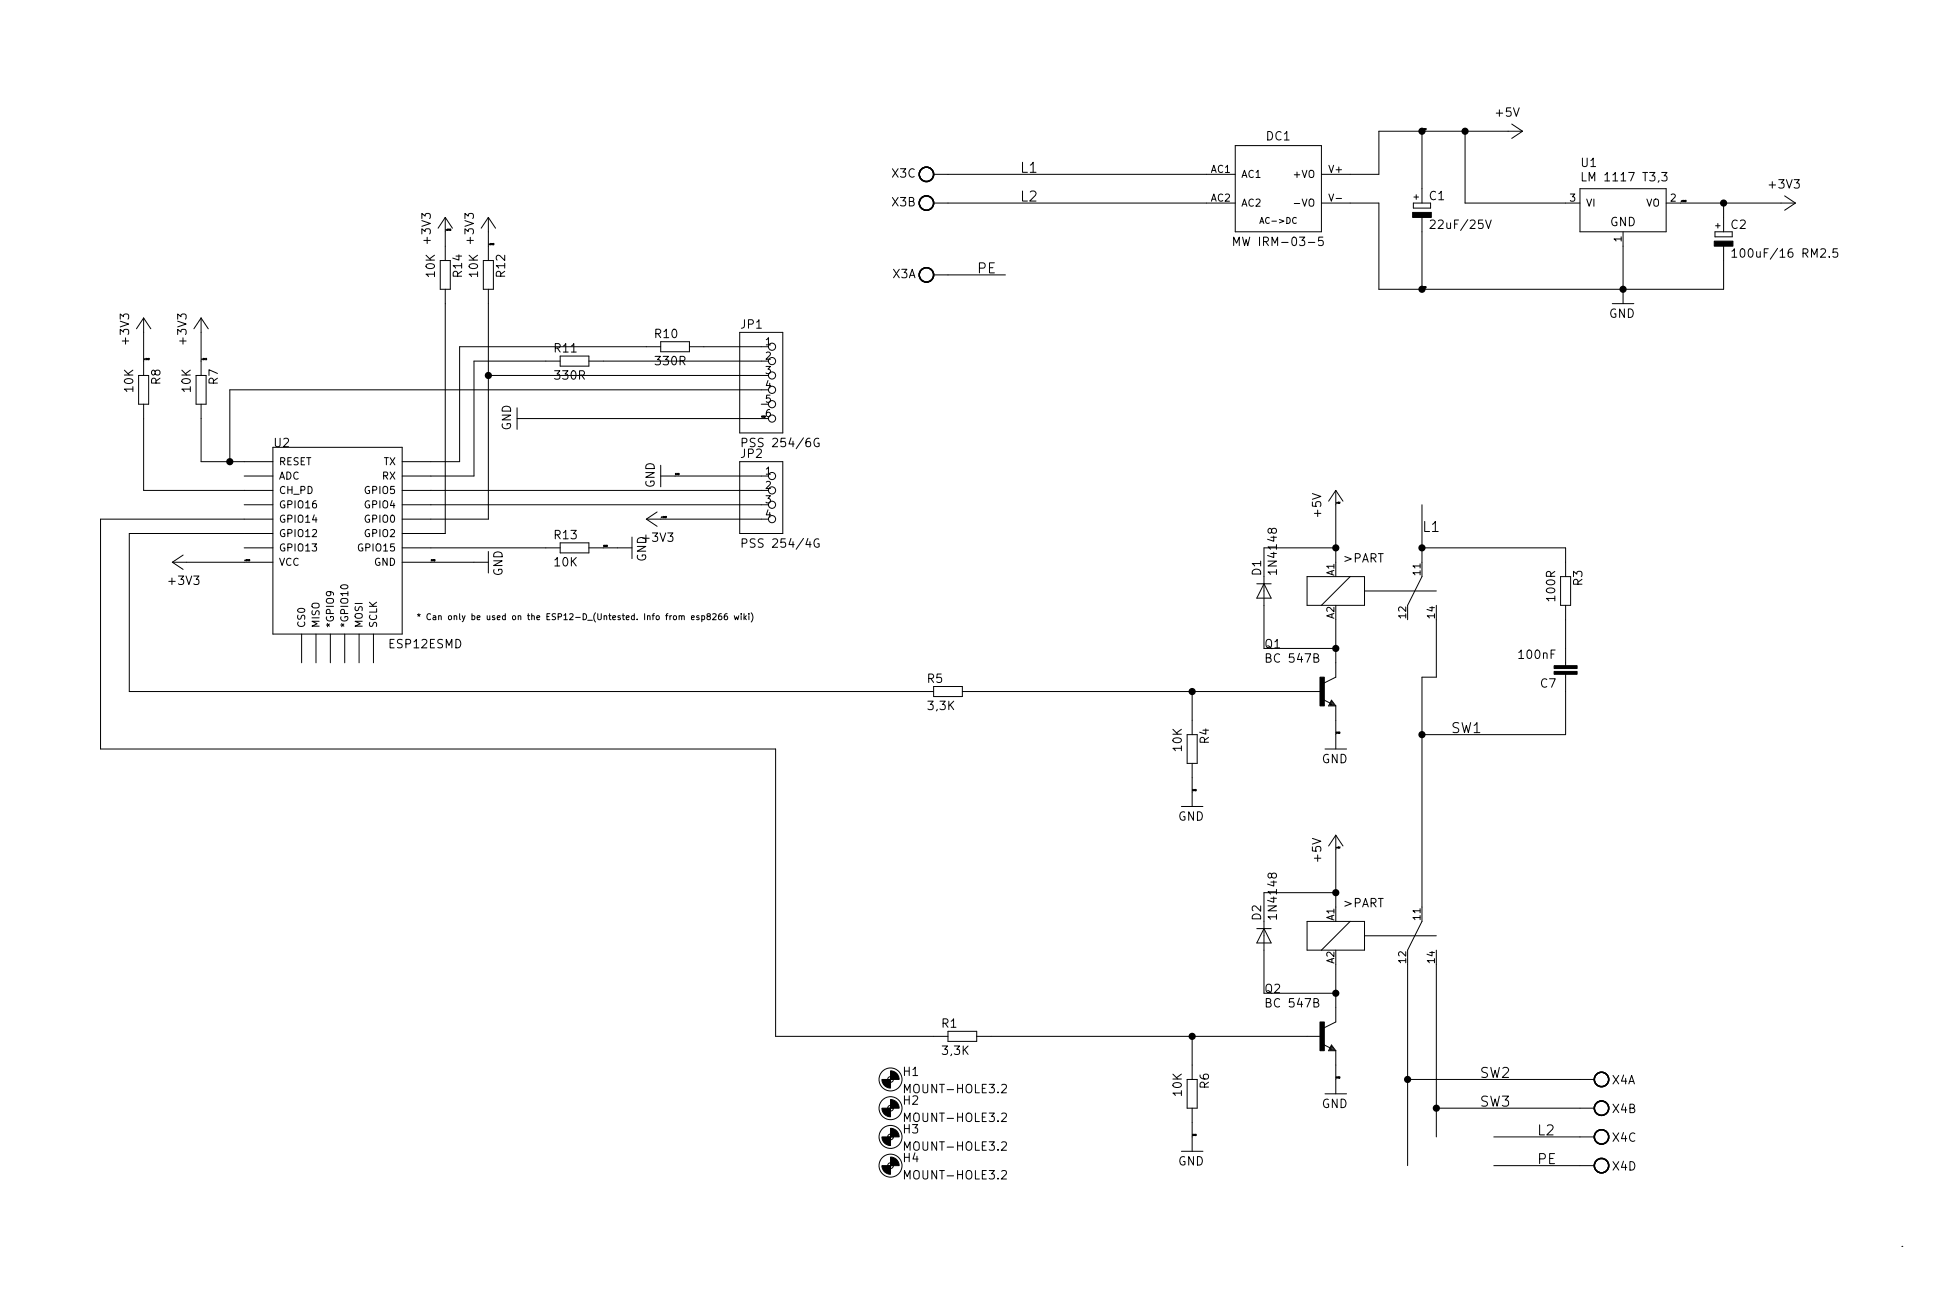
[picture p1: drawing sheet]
<svg xmlns="http://www.w3.org/2000/svg" width="346mm" height="230mm" viewBox="0 0 346 230" stroke-linecap="round" stroke-linejoin="round" font-family="sans-serif">
<g fill="none" stroke="#000" stroke-width=".18">
<path d="M78.7 38.4l-1.2 1.9M78.7 38.4l1.3 1.9M78.7 38.4v7.7M86.4 38.4v7.7M86.4 38.4l-1.3 1.9M86.4 38.4l1.2 1.9M165.1 35.9h53.3M165.1 30.8h53.3M218.4 25.7h15.3v15.3h-15.3zM228.9 36h.9M233.7 35.9h10.1v15.2h61v-7.6M249.9 35.9h3.1v.9h-3.1z"/>
<path d="M251.5 23.2v12.7M251.5 38.4v12.7M252 22.7l.1 .3 .1-.3M252.9 39.1l.3-.2h.3l.3 .4-.9 1.1h.9M259.1 23.2v12.7h20.3M262.7 38.9l.5 1.5 .5-1.5M267.3 21.9l1.9 1.3M269.2 23.2h-25.4v7.6h-10.1M269.2 23.2l-1.9 1.3M279.4 33.4h15.2v7.6h-15.2zM279.8 30.5v1.5h.7M293.9 30.5h.9l-.5 .6 .4 .1v.7l-.2 .1-.6-.1"/>
<path d="M294.6 35.9h22.9M298 35.4h.2l-.1 .1v.2l-.1-.1M304.8 35.9v5.1M315.6 34.6l1.9 1.3M317.5 35.9l-1.9 1.3M25.4 56.2v10.2M25.4 56.2l-1.3 1.9M25.4 56.2l1.3 1.9M35.6 56.2v10.2M35.6 56.2l-1.3 1.9M35.6 56.2l1.2 1.9M77.9 46.1h1.7v5h-1.7z"/>
<path d="M78.7 51.1v43.2h-7.6M79.6 40.5h.1l-.1 .1 .1 .2-.1-.1M85.5 46.1h1.7v5h-1.7zM86.4 51.1v40.7h-15.3M87.2 43h.2l-.2 .1 .1 .2h-.1M130.8 58.8h7.6v17.7h-7.6zM165.1 48.6h12.7M218.2 43.4v-1.5l.5 1.1 .5-1.1v1.5M233.9 41.9h-.7l-.1 .7 .2-.1 .6 .1 .1 .2-.1 .5-.2 .1-.6-.1M285.1 53.7h3.8M287 41v12.7M303.3 41h3v.9h-3z"/>
<path d="M306.3 44.4l.4-.4v1.5M306.3 45.5h.8M324.9 44h-.7l-.1 .7 .2-.1h.5l.2 .2-.1 .6-.2 .1-.6-.1M24.5 66.4h1.8v5.1h-1.8zM25.4 71.5v15.2h22.9M26.2 63.4h.2l-.1 .1 .1 .1h-.2M34.7 66.4h1.7v5.1h-1.7zM35.6 71.5v10.1h12.7M36.4 63.4h.2l-.2 .1 .1 .1h-.1M48.3 79.1h22.8v33h-22.8zM86.4 66.4h49.5M91.4 72.1v3.8"/>
<path d="M91.4 74h44.5M99.1 63.8h-15.3v20.4h-12.7M99.1 63h5v1.7h-5zM104.1 63.8h31.8M116.8 61.3h-35.5v20.3h-10.2M116.8 60.4h5.1v1.8h-5.1zM121.9 61.3h14M131.2 78.3l.8-.1 .1-.2-.1-.4-.2-.1h-.6v1.5M134.6 71.5h1.3M135.9 68.9h-95.3v12.7M144.8 77.6a.73 .73 0 0 0-.9 .5 .73 .73 0 0 0 .5 .9l.5-.1v-.6h-.3M30.5 99.4h17.8"/>
<path d="M30.5 99.4l1.9 1.3M32.4 98.1l-1.9 1.3M43.2 84.2h5.1M43.2 96.9h5.1M43.2 89.2h5.1M44 98.9h.2l-.1 .1v.2l-.1-.1M48.3 91.8h-30.5v40.6h119.4v50.8h30.4M48.3 94.3h-25.4v28h142.2M71.1 86.7h64.8M71.1 99.4h15.3M71.1 96.9h28M71.1 89.2h64.8"/>
<path d="M86.4 97.5v3.8M99.1 96h5v1.8h-5zM104.1 96.9h7.7M111.8 95v3.8M114.3 91.8h21.6M114.3 91.8l1.9 1.3M116.2 90.5l-1.9 1.3M116.8 84.2h19.1M116.8 82.3v3.8M117.7 91.3h.1l-.1 .1 .1 .2-.1-.1M130.8 81.6h7.6v12.7h-7.6zM131.2 96h.8l.1-.2-.1-.4-.2-.1h-.6v1.5"/>
<path d="M144.8 95.3a.73 .73 0 0 0-.9 .6 .73 .73 0 0 0 .5 .9l.5-.2v-.5h-.3M236.2 86.7l-1.3 1.9M236.2 86.7l1.3 1.9M236.2 86.7v12.7M236.2 96.9h-12.7v17.7h12.7M236.8 88.8l.1 .2 .1-.2M251.5 96.9h25.4v5M251.5 89.2v10.2M53.3 112.1v5.1M55.9 112.1v5.1M58.4 112.1v5.1M60.4 103.5a.68 .68 0 0 1 1.1 .3 .72 .72 0 0 1-1.3-.1z"/>
<path d="M61 112.1v5.1M63.5 112.1v5.1M66 112.1v5.1M73.8 108.6l.3 .1 .2-.1M73.9 109l.2-.3 .1 .3M74.1 108.5v.2M76.1 108.6a.47 .47 0 0 0-.6 .4 .47 .47 0 0 0 .6 .5M76.6 108.9h.4l.1 .7M77.1 109.1l-.5 .2 .1 .3 .4-.1M77.6 109l.4-.1v.7M77.6 108.9v.7M126 108.6l.4-.1 .2 .3-.6 .8h.6"/>
<path d="M127.6 108.5h-.3l-.2 .2v.7l.2 .2 .3-.1v-.5l-.3-.1-.2 .2M128.6 108.5h-.3l-.2 .2v.7l.2 .2 .3-.1v-.5l-.3-.1-.2 .2M129.8 108.9l.2 .7 .3-.5 .2 .5 .2-.7M131.1 108.5v.1M131.1 108.9v.7M131.6 108.5v1.1M131.7 109.2l.3 .4M132 108.9l-.4 .4M132.4 108.5v.1M132.4 108.9v.7M132.8 108.3a1.22 1.22 0 0 1 0 1.7M222.2 103.2h2.6"/>
<path d="M223.5 103.2l1.3 2.6h-2.6zM231.1 101.9h10.2v5.1h-10.2zM236.2 109.6v10.1l-2 1M238.8 101.9l-5.1 5.1M241.3 104.5h12.7M251.5 101.9l-2.6 5.1M254 109.6v10.1h-2.5v40.7M276 101.9h1.7v5.1h-1.7zM276.9 107v10.7M276.9 119.2v10.7h-25.4M165.1 121.4h5.1v1.8h-5.1zM170.2 122.3h63.5"/>
<path d="M209.9 129.9h1.8v5.1h-1.8zM210.8 122.3v7.6M210.8 135v7.6M234 123.7l1.2 .6M234.3 132.4h3.8M235.5 123.8l.7 1h-1.3zM235.5 124.3l.1 .2h-.4l.3-.5 .5 .7h-.8M236.2 124.8v7.6M208.9 142.6h3.8M236.2 147.7v12.7M236.2 147.7l-1.3 1.9M236.2 147.7l1.3 1.9"/>
<path d="M236.2 157.8h-12.7v17.8h12.7M236.8 149.7l.1 .3 .1-.3M222.2 164.2h2.6M223.5 164.2l1.3 2.5h-2.6zM231.1 162.9h10.2v5.1h-10.2zM236.2 170.5v10.2l-2 1M238.8 162.9l-5.1 5.1M241.3 165.4h12.7M248.9 170.5v35.6M251.5 162.9l-2.6 5.1M254 170.5v30.5M157 195.9h1"/>
<path d="M157 190.8h1M157.5 190.3v1M157.5 195.4v1M167.6 182.3h5.1v1.8h-5.1zM172.7 183.2h61M209.9 190.8h1.8v5.1h-1.8zM210.8 183.2v7.6M210.8 195.9v7.6M234 184.6l1.2 .7M234.3 193.4h3.8M235.5 184.7l.7 1.1h-1.3zM235.5 185.3l.1 .2h-.4l.3-.5 .5 .6h-.8"/>
<path d="M236.2 185.8v7.6M248.9 190.8h33M254 195.9h27.9M157 201h1M157 206.1h1M157.5 200.5v1M157.5 205.6v1M208.9 203.5h3.8M264.2 201h17.7M264.2 206.1h17.7M336.3 220.4h.1"/>
<circle cx="136.5" cy="71.5" r=".63"/>
<circle cx="136.5" cy="68.9" r=".63"/>
<circle cx="136.5" cy="74" r=".63"/>
<circle cx="136.5" cy="61.3" r=".63"/>
<circle cx="136.5" cy="63.8" r=".63"/>
<circle cx="136.5" cy="66.4" r=".63"/>
<circle cx="136.5" cy="84.2" r=".63"/>
<circle cx="136.5" cy="86.7" r=".63"/>
<circle cx="136.5" cy="91.8" r=".63"/>
<circle cx="136.5" cy="89.2" r=".63"/>
<circle cx="157.5" cy="190.8" r="2.03"/>
<circle cx="157.5" cy="195.9" r="2.03"/>
<circle cx="157.5" cy="195.9" r=".51"/>
<circle cx="157.5" cy="190.8" r=".51"/>
<circle cx="157.5" cy="201" r="2.03"/>
<circle cx="157.5" cy="206.1" r="2.03"/>
<circle cx="157.5" cy="206.1" r=".51"/>
<circle cx="157.5" cy="201" r=".51"/>
</g>
<g fill="none" stroke="#000" stroke-width=".25">
<circle cx="163.8" cy="35.9" r="1.27"/>
<circle cx="163.8" cy="30.8" r="1.27"/>
<circle cx="163.8" cy="48.6" r="1.27"/>
<circle cx="283.2" cy="190.8" r="1.27"/>
<circle cx="283.2" cy="195.9" r="1.27"/>
<circle cx="283.2" cy="206.1" r="1.27"/>
<circle cx="283.2" cy="201" r="1.27"/>
</g>
<g fill="#000" stroke="#000" stroke-width=".18">
<path d="M249.8 37.6h3.3v.8h-3.3zM303.1 42.6h3.4v.9h-3.4zM274.8 117.7h4.1v.5h-4.1zM274.8 118.7h4.1v.5h-4.1zM233.4 119.7h.8v5.1h-.8zM156 195.9h1.5v1.5a1.56 1.56 0 0 1-1.5-1.5zM156 190.8h1.5v1.6a1.56 1.56 0 0 1-1.5-1.6zM157.5 194.4a1.56 1.56 0 0 1 1.5 1.5h-1.5zM157.5 189.3a1.56 1.56 0 0 1 1.5 1.5h-1.5zM233.4 180.7h.8v5.1h-.8zM156 206.1h1.5v1.5a1.56 1.56 0 0 1-1.5-1.5zM156 201h1.5v1.5a1.56 1.56 0 0 1-1.5-1.5z"/>
<path d="M157.5 204.6a1.56 1.56 0 0 1 1.5 1.5h-1.5zM157.5 199.5a1.56 1.56 0 0 1 1.5 1.5h-1.5z"/>
</g>
<g fill="#000" stroke="#000" stroke-width=".25">
<circle cx="251.5" cy="23.2" r=".51"/>
<circle cx="259.1" cy="23.2" r=".51"/>
<circle cx="304.8" cy="35.9" r=".51"/>
<circle cx="251.5" cy="51.1" r=".51"/>
<circle cx="287" cy="51.1" r=".51"/>
<circle cx="86.4" cy="66.4" r=".51"/>
<circle cx="40.6" cy="81.6" r=".51"/>
<circle cx="236.2" cy="96.9" r=".51"/>
<circle cx="251.5" cy="96.9" r=".51"/>
<circle cx="236.2" cy="114.6" r=".51"/>
<circle cx="210.8" cy="122.3" r=".51"/>
<circle cx="251.5" cy="129.9" r=".51"/>
<circle cx="236.2" cy="157.8" r=".51"/>
<circle cx="236.2" cy="175.6" r=".51"/>
<circle cx="210.8" cy="183.2" r=".51"/>
<circle cx="248.9" cy="190.8" r=".51"/>
<circle cx="254" cy="195.9" r=".51"/>
</g>
<g font-size="2.5">
<text x="180.3" y="35.6">L2</text>
<text x="180.3" y="30.6">L1</text>
<text x="172.7" y="48.3">PE</text>
<text x="251.5" y="94.1">L1</text>
<text x="256.5" y="129.6">SW1</text>
<text x="261.6" y="190.6">SW2</text>
<text x="261.6" y="195.7">SW3</text>
<text x="271.8" y="200.7">L2</text>
<text x="271.8" y="205.8">PE</text>
</g>
<g font-size="2.1">
<text x="264.6" y="20.6">+5V</text>
<text x="224" y="24.8">DC1</text>
<text x="279.7" y="29.5">U1</text>
<text x="157.8" y="31.4">X3C</text>
<text x="252.8" y="35.4">C1</text>
<text x="280.8" y="32.1">LM 1117 T3,3</text>
<text x="313" y="33.3">+3V3</text>
<text x="157.8" y="36.5">X3B</text>
<text x="253.7" y="40.5">22uF/25V</text>
<text x="284.7" y="40">GND</text>
<text x="306.1" y="40.5">C2</text>
<text x="76.2" y="42.9" transform="rotate(-90 76.2 42.9)">+3V3</text>
<text x="83.8" y="42.9" transform="rotate(-90 83.8 42.9)">+3V3</text>
<text x="219.6" y="43.5">MW IRM-03-5</text>
<text x="307.8" y="45.6">100uF/16 RM2.5</text>
<text x="76.9" y="48.9" transform="rotate(-90 76.9 48.9)">10K</text>
<text x="81.7" y="48.9" transform="rotate(-90 81.7 48.9)">R14</text>
<text x="84.5" y="48.9" transform="rotate(-90 84.5 48.9)">10K</text>
<text x="89.3" y="48.9" transform="rotate(-90 89.3 48.9)">R12</text>
<text x="157.9" y="49.2">X3A</text>
<text x="115.9" y="59.8">R10</text>
<text x="131.1" y="58.1">JP1</text>
<text x="284.5" y="56.2">GND</text>
<text x="22.8" y="60.7" transform="rotate(-90 22.8 60.7)">+3V3</text>
<text x="33" y="60.7" transform="rotate(-90 33 60.7)">+3V3</text>
<text x="98.1" y="62.3">R11</text>
<text x="116.1" y="64.6">330R</text>
<text x="23.6" y="69.3" transform="rotate(-90 23.6 69.3)">10K</text>
<text x="28.4" y="68" transform="rotate(-90 28.4 68)">R8</text>
<text x="33.7" y="69.3" transform="rotate(-90 33.7 69.3)">10K</text>
<text x="38.5" y="68" transform="rotate(-90 38.5 68)">R7</text>
<text x="98.3" y="67.1">330R</text>
<text x="90.4" y="76.1" transform="rotate(-90 90.4 76.1)">GND</text>
<text x="48.5" y="79.1">U2</text>
<text x="131.1" y="81">JP2</text>
<text x="132.2" y="79.1">PSS 254/6G</text>
<text x="115.8" y="86.3" transform="rotate(-90 115.8 86.3)">GND</text>
<text x="98.1" y="95.3">R13</text>
<text x="113.8" y="95.8">+3V3</text>
<text x="233.7" y="91.3" transform="rotate(-90 233.7 91.3)">+5V</text>
<text x="88.9" y="101.9" transform="rotate(-90 88.9 101.9)">GND</text>
<text x="98.1" y="100.1">10K</text>
<text x="114.3" y="99.4" transform="rotate(-90 114.3 99.4)">GND</text>
<text x="132.2" y="96.8">PSS 254/4G</text>
<text x="223" y="101.7" transform="rotate(-90 223 101.7)">D1</text>
<text x="225.8" y="101.2" transform="rotate(-90 225.8 101.2)">1N4148</text>
<text x="237.7" y="99.5">&gt;PART</text>
<text x="30" y="103.4">+3V3</text>
<text x="275" y="106.1" transform="rotate(-90 275 106.1)">100R</text>
<text x="279.8" y="103.5" transform="rotate(-90 279.8 103.5)">R3</text>
<text x="69" y="114.6">ESP12ESMD</text>
<text x="223.7" y="114.6">Q1</text>
<text x="224.3" y="117.2">BC 547B</text>
<text x="268.8" y="116.5">100nF</text>
<text x="164" y="120.7">R5</text>
<text x="164.2" y="125.5">3,3K</text>
<text x="272.5" y="121.6">C7</text>
<text x="213.8" y="131.5" transform="rotate(-90 213.8 131.5)">R4</text>
<text x="209" y="132.8" transform="rotate(-90 209 132.8)">10K</text>
<text x="233.7" y="134.9">GND</text>
<text x="208.3" y="145.1">GND</text>
<text x="233.7" y="152.3" transform="rotate(-90 233.7 152.3)">+5V</text>
<text x="237.7" y="160.4">&gt;PART</text>
<text x="223" y="162.7" transform="rotate(-90 223 162.7)">D2</text>
<text x="225.8" y="162.1" transform="rotate(-90 225.8 162.1)">1N4148</text>
<text x="223.7" y="175.6">Q2</text>
<text x="224.3" y="178.1">BC 547B</text>
<text x="166.6" y="181.7">R1</text>
<text x="159.8" y="190.2">H1</text>
<text x="166.8" y="186.5">3,3K</text>
<text x="285.1" y="191.7">X4A</text>
<text x="159.8" y="195.3">H2</text>
<text x="160.4" y="193.3">MOUNT-HOLE3.2</text>
<text x="209" y="193.7" transform="rotate(-90 209 193.7)">10K</text>
<text x="213.8" y="192.4" transform="rotate(-90 213.8 192.4)">R6</text>
<text x="233.7" y="195.9">GND</text>
<text x="285.2" y="196.8">X4B</text>
<text x="159.8" y="200.4">H3</text>
<text x="160.4" y="203.4">MOUNT-HOLE3.2</text>
<text x="160.4" y="198.4">MOUNT-HOLE3.2</text>
<text x="285.2" y="201.9">X4C</text>
<text x="159.8" y="205.5">H4</text>
<text x="160.4" y="208.5">MOUNT-HOLE3.2</text>
<text x="208.3" y="206.1">GND</text>
<text x="285.2" y="206.9">X4D</text>
</g>
<g font-size="1.8">
<text x="214.1" y="30.6">AC1</text>
<text x="214.1" y="35.6">AC2</text>
<text x="219.5" y="31.5">AC1</text>
<text x="229.1" y="31.5">+VO</text>
<text x="235.1" y="30.6">V+</text>
<text x="235.3" y="35.6">V-</text>
<text x="277.6" y="35.6">3</text>
<text x="295.4" y="35.6">2</text>
<text x="219.5" y="36.5">AC2</text>
<text x="229.5" y="36.5">-VO</text>
<text x="280.4" y="36.5">VI</text>
<text x="291.1" y="36.5">VO</text>
<text x="286.8" y="42.7" transform="rotate(-90 286.8 42.7)">1</text>
<text x="135.4" y="61">1</text>
<text x="135.4" y="63.6">2</text>
<text x="135.4" y="66.1">3</text>
<text x="135.4" y="68.7">4</text>
<text x="135.4" y="71.2">5</text>
<text x="135.4" y="73.7">6</text>
<text x="49.3" y="82.3">RESET</text>
<text x="67.8" y="82.3">TX</text>
<text x="135.4" y="83.9">1</text>
<text x="49.3" y="84.8">ADC</text>
<text x="49.3" y="87.3">CH_PD</text>
<text x="49.3" y="89.9">GPIO16</text>
<text x="64.7" y="89.9">GPIO4</text>
<text x="64.7" y="87.3">GPIO5</text>
<text x="67.6" y="84.8">RX</text>
<text x="135.4" y="86.4">2</text>
<text x="135.4" y="89">3</text>
<text x="49.3" y="95">GPIO12</text>
<text x="49.3" y="92.4">GPIO14</text>
<text x="64.7" y="92.4">GPIO0</text>
<text x="64.7" y="95">GPIO2</text>
<text x="135.4" y="91.5">4</text>
<text x="49.3" y="97.5">GPIO13</text>
<text x="49.3" y="100">VCC</text>
<text x="63.7" y="97.5">GPIO15</text>
<text x="66.2" y="100">GND</text>
<text x="236" y="101.8" transform="rotate(-90 236 101.8)">A1</text>
<text x="251.2" y="101.6" transform="rotate(-90 251.2 101.6)">11</text>
<text x="54" y="111.1" transform="rotate(-90 54 111.1)">CS0</text>
<text x="56.5" y="111.1" transform="rotate(-90 56.5 111.1)">MISO</text>
<text x="59.1" y="111.1" transform="rotate(-90 59.1 111.1)">*GPIO9</text>
<text x="61.6" y="111.1" transform="rotate(-90 61.6 111.1)">*GPIO10</text>
<text x="64.1" y="111.1" transform="rotate(-90 64.1 111.1)">MOSI</text>
<text x="66.7" y="111.1" transform="rotate(-90 66.7 111.1)">SCLK</text>
<text x="236" y="109.4" transform="rotate(-90 236 109.4)">A2</text>
<text x="248.7" y="109.3" transform="rotate(-90 248.7 109.3)">12</text>
<text x="253.7" y="109.3" transform="rotate(-90 253.7 109.3)">14</text>
<text x="236" y="162.7" transform="rotate(-90 236 162.7)">A1</text>
<text x="251.2" y="162.6" transform="rotate(-90 251.2 162.6)">11</text>
<text x="236" y="170.4" transform="rotate(-90 236 170.4)">A2</text>
<text x="248.7" y="170.2" transform="rotate(-90 248.7 170.2)">12</text>
<text x="253.7" y="170.2" transform="rotate(-90 253.7 170.2)">14</text>
</g>
<g font-size="1.5">
<text x="250.9" y="35.3" transform="rotate(-90 250.9 35.3)">+</text>
<text x="223.2" y="39.6">AC-&gt;DC</text>
<text x="304.2" y="40.3" transform="rotate(-90 304.2 40.3)">+</text>
<text x="78.7" y="109.6">* Can only be used on the ESP12-D_(Untested. Info from esp8266 wiki)</text>
</g>
<g font-size=".4">
<text x="251.5" y="23">+5V</text>
<text x="297.2" y="35.7">+3V3</text>
<text x="78.7" y="40.8">+3V3</text>
<text x="86.4" y="43.3">+3V3</text>
<text x="251.5" y="50.9">GND</text>
<text x="25.4" y="63.6">+3V3</text>
<text x="35.6" y="63.6">+3V3</text>
<text x="134.6" y="73.8">GND</text>
<text x="119.4" y="84">GND</text>
<text x="236.2" y="89">+5V</text>
<text x="116.8" y="91.6">+3V3</text>
<text x="43.2" y="99.2">+3V3</text>
<text x="76.2" y="99.2">GND</text>
<text x="106.7" y="96.7">GND</text>
<text x="236.2" y="129.7">GND</text>
<text x="210.8" y="139.8">GND</text>
<text x="236.2" y="150">+5V</text>
<text x="236.2" y="190.6">GND</text>
<text x="210.8" y="200.8">GND</text>
</g>
</svg>
